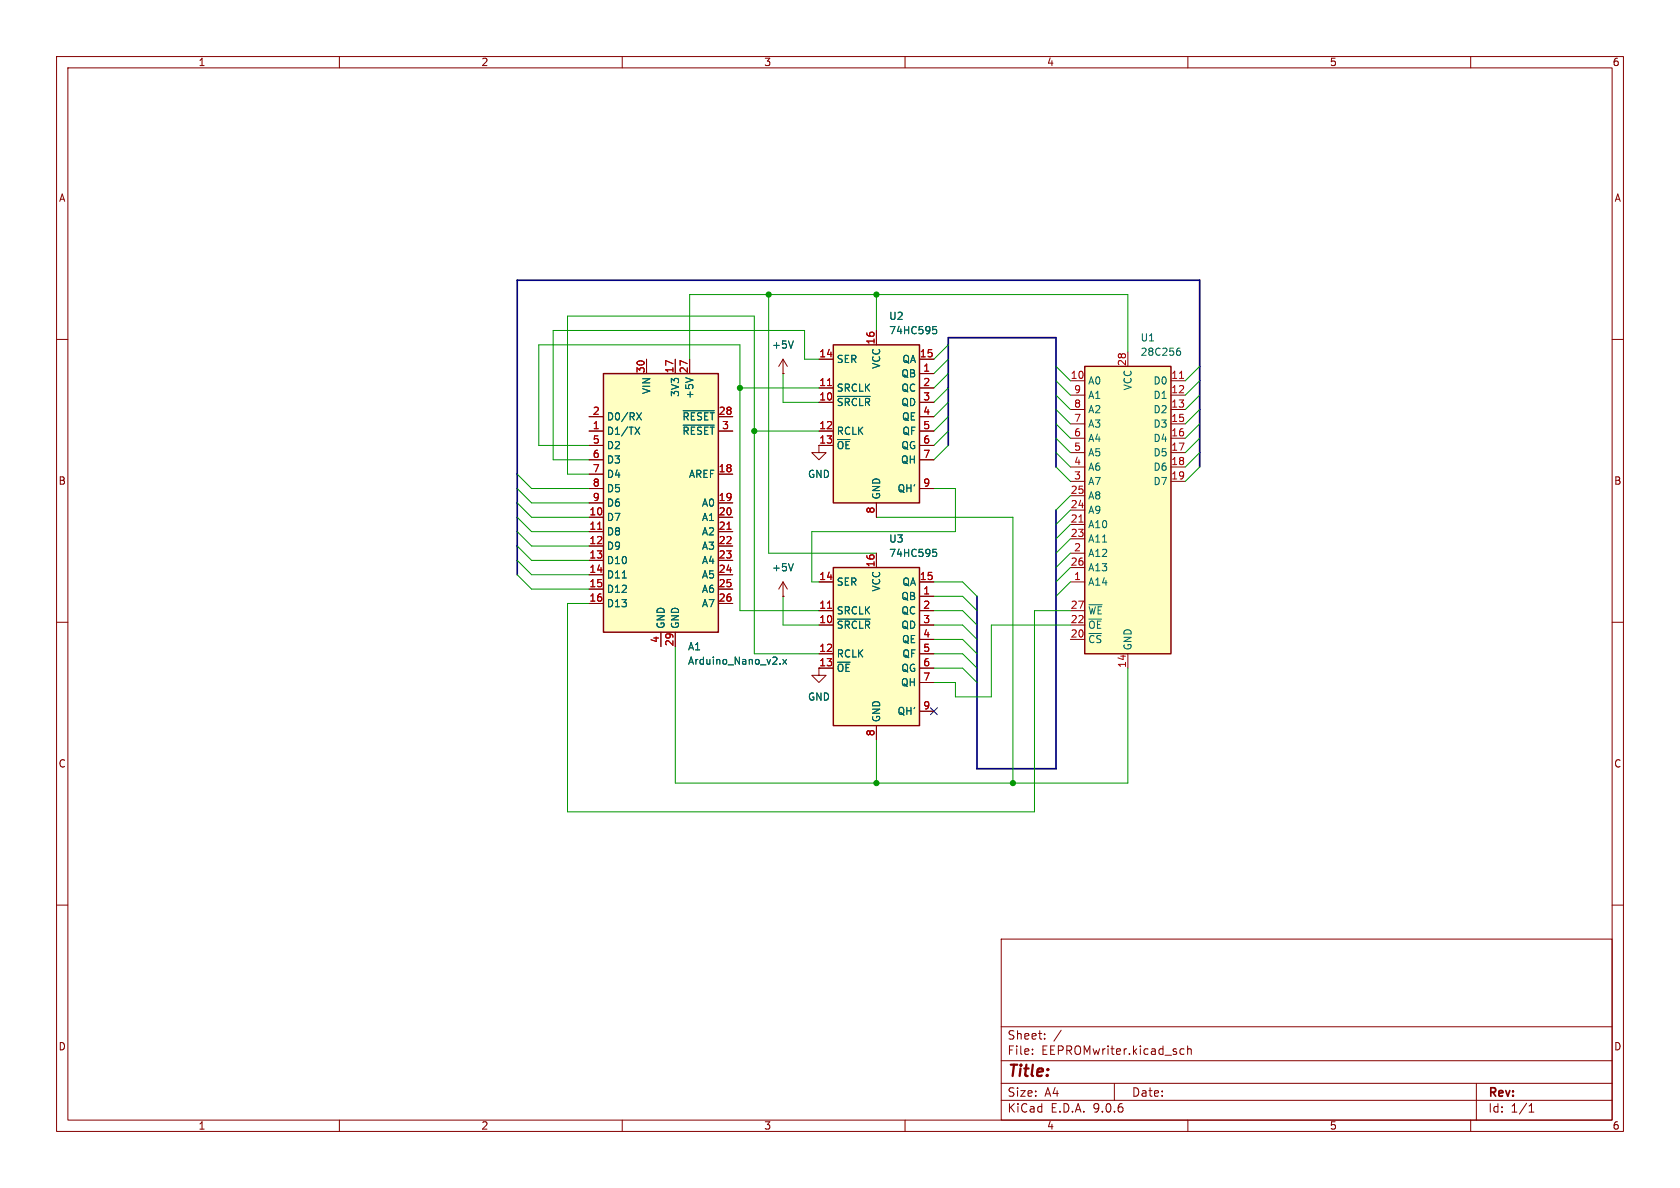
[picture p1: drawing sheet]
<svg xmlns="http://www.w3.org/2000/svg" width="297mm" height="210mm" viewBox="0 0 297 210" stroke-linecap="round" stroke-linejoin="round" font-family="sans-serif">
<g fill="none" stroke="#840000" stroke-width=".18">
<path d="M10 10h277v190h-277zM12 12h273v186h-273zM60 10v2M110 10v2M160 10v2M210 10v2M260 10v2M10 60h2M285 60h2M10 110h2M285 110h2M10 160h2"/>
<path d="M177 166h108v32h-108zM285 160h2M60 198v2M110 198v2M160 198v2M177 194.5h108M177 191.5h108M177 187.5h108M177 181.5h108M182.5 186.3v.1M182.5 185.5v.1M184.7 183.6v.1"/>
<path d="M184.7 182.8v.1M187.6 182.1l-1.3 2M197 191.5v3M208.7 186.3l.2 .1 .4-.1M209.3 185.5l-.4-.1-.2 .1M210 184.9v1.5M210 185.5l.2-.1 .3 .1 .1 .9M210 198v2M260 198v2M261 191.5v6.5M270.3 196.6h.9M270.3 195.5l.4-.4v1.5"/>
</g>
<path d="M147.3 61h15.3v27.9h-15.3z" fill="#ffffc2"/>
<path d="M147.3 61h15.3v27.9h-15.3z" fill="none" stroke="#840000" stroke-width=".25"/>
<g fill="none" stroke="#840000" stroke-width=".18">
<path d="M154.9 58.4v2.6M138.4 66h.1M138.4 63.5l-.7 1.3M138.4 63.5l.8 1.3M138.4 63.5v2.5M144.8 63.5h2.5M144.8 68.6h2.5M144.8 71.1h2.5M144.8 76.2h2.5M144.8 78.7h2.5M162.6 63.5h2.5M162.6 68.6h2.5"/>
<path d="M162.6 71.1h2.5M162.6 76.2h2.5M162.6 78.7h2.5M162.6 66h2.5M162.6 73.7h2.5M154.9 88.9v2.5M162.6 81.3h2.5M162.6 86.4h2.5"/>
</g>
<path d="M146.3 68.2h.7" fill="none" stroke="#a90000" stroke-width=".18"/>
<path d="M164.9 57.7h.6M165.1 58.2h.3l.2 .3-.1 .4-.4 .1M140.2 60.3l-.4 1.2M148.1 70.1h5.7" fill="none" stroke="#006464" stroke-width=".18"/>
<path d="M106.7 66h20.3v45.8h-20.3z" fill="#ffffc2"/>
<path d="M106.7 66h20.3v45.8h-20.3z" fill="none" stroke="#840000" stroke-width=".25"/>
<g fill="none" stroke="#840000" stroke-width=".18">
<path d="M104.1 73.7h2.6M104.1 76.2h2.6M104.1 78.7h2.6M114.3 63.5v2.5M119.4 63.5v2.5M121.9 63.5v2.5M127 73.7h2.5M127 76.2h2.5M144.8 78.7v1.3h1.2l-1.2 1.3-1.3-1.3h1.3M104.1 81.3h2.6M104.1 83.8h2.6M104.1 86.4h2.6"/>
<path d="M104.1 88.9h2.6M104.1 91.4h2.6M104.1 94h2.6M104.1 96.5h2.6M104.1 99.1h2.6M127 83.8h2.5M127 88.9h2.5M127 91.4h2.5M127 94h2.5M127 96.5h2.5M127 99.1h2.5M104.1 101.6h2.6"/>
<path d="M104.1 104.1h2.6M104.1 106.7h2.6M116.8 111.8v2.5M119.4 111.8v2.5M127 101.6h2.5M127 104.1h2.5M127 106.7h2.5M144.8 118.1v1.3h1.2l-1.2 1.3-1.3-1.3h1.3"/>
</g>
<path d="M112.2 75.5l.9 1.3M112.5 73l.9 1.2M113.1 75.5l-.9 1.3M113.4 73l-.9 1.2M120.8 72.6h5.5M120.8 75.2h5.5M121.2 66.8l1.3 .4M110 102.2h.7M137.9 117.3v.1M138.4 116.6l.7 .8M139.1 116.6l-.7 .8" fill="none" stroke="#006464" stroke-width=".18"/>
<path d="M105.7 93.6h.7M128.5 93.6h.7" fill="none" stroke="#a90000" stroke-width=".18"/>
<path d="M147.3 100.3h15.3v28h-15.3z" fill="#ffffc2"/>
<path d="M147.3 100.3h15.3v28h-15.3z" fill="none" stroke="#840000" stroke-width=".25"/>
<g fill="none" stroke="#840000" stroke-width=".18">
<path d="M154.9 97.8v2.5M138.4 105.4h.1M138.4 102.9l-.7 1.2M138.4 102.9l.8 1.2M138.4 102.9v2.5M144.8 102.9h2.5M144.8 108h2.5M144.8 110.5h2.5M144.8 115.6h2.5M144.8 118.1h2.5M162.6 102.9h2.5M162.6 108h2.5"/>
<path d="M162.6 110.5h2.5M162.6 115.6h2.5M162.6 118.1h2.5M162.6 105.4h2.5M162.6 113h2.5M154.9 128.3v2.5M162.6 120.7h2.5M162.6 125.7h2.5"/>
</g>
<path d="M146.3 107.5h.7" fill="none" stroke="#a90000" stroke-width=".18"/>
<path d="M140.2 99.6l-.4 1.3M164.9 97.1h.6M165.1 97.6h.3l.2 .2-.1 .4-.4 .2M148.1 109.4h5.7" fill="none" stroke="#006464" stroke-width=".18"/>
<path d="M191.8 64.8h15.2v50.8h-15.2z" fill="#ffffc2"/>
<path d="M191.8 64.8h15.2v50.8h-15.2z" fill="none" stroke="#840000" stroke-width=".25"/>
<g fill="none" stroke="#840000" stroke-width=".18">
<path d="M154.9 58.4v2.6M104.1 76.2h2.6M104.1 78.7h2.6M104.1 73.7h2.6M114.3 63.5v2.5M119.4 63.5v2.5M121.9 63.5v2.5M127 76.2h2.5M127 73.7h2.5M138.4 66h.1M144.8 63.5h2.5M144.8 68.6h2.5"/>
<path d="M144.8 71.1h2.5M144.8 76.2h2.5M144.8 78.7h2.5M162.6 63.5h2.5M162.6 68.6h2.5M162.6 71.1h2.5M162.6 76.2h2.5M162.6 78.7h2.5M162.6 66h2.5M162.6 73.7h2.5M189.2 67.3h2.6M189.2 69.9h2.6"/>
<path d="M189.2 72.4h2.6M189.2 74.9h2.6M189.2 77.5h2.6M199.4 62.2v2.6M207 67.3h2.5M207 69.9h2.5M207 72.4h2.5M207 74.9h2.5M207 77.5h2.5M104.1 81.3h2.6M104.1 86.4h2.6M104.1 83.8h2.6"/>
<path d="M104.1 88.9h2.6M104.1 91.4h2.6M104.1 94h2.6M104.1 96.5h2.6M104.1 99.1h2.6M127 83.8h2.5M127 88.9h2.5M127 91.4h2.5M127 94h2.5M127 96.5h2.5M127 99.1h2.5M154.9 88.9v2.5"/>
<path d="M154.9 97.8v2.5M162.6 81.3h2.5M162.6 86.4h2.5M189.2 80h2.6M189.2 82.6h2.6M189.2 85.1h2.6M189.2 87.6h2.6M189.2 90.2h2.6M189.2 92.7h2.6M189.2 95.3h2.6M189.2 97.8h2.6M207 80h2.5"/>
<path d="M207 82.6h2.5M207 85.1h2.5M104.1 101.6h2.6M104.1 104.1h2.6M104.1 106.7h2.6M116.8 111.8v2.5M119.4 111.8v2.5M127 101.6h2.5M127 104.1h2.5M127 106.7h2.5M138.4 105.4h.1M144.8 102.9h2.5"/>
<path d="M144.8 108h2.5M144.8 110.5h2.5M144.8 115.6h2.5M144.8 118.1h2.5M162.6 102.9h2.5M162.6 108h2.5M162.6 110.5h2.5M162.6 113h2.5M162.6 115.6h2.5M162.6 118.1h2.5M162.6 105.4h2.5M189.2 100.3h2.6"/>
<path d="M189.2 102.9h2.6M189.2 108h2.6M189.2 110.5h2.6M189.2 113h2.6M199.4 115.6v2.5M154.9 128.3v2.5M162.6 120.7h2.5M162.6 125.7h2.5"/>
</g>
<path d="M146.3 68.2h.7M208.5 66.9h.7M105.7 93.6h.7M128.5 93.6h.7M190.7 92.3h.8M146.3 107.5h.7" fill="none" stroke="#a90000" stroke-width=".18"/>
<g fill="none" stroke="#006464" stroke-width=".18">
<path d="M164.9 57.7h.6M165.1 58.2h.3l.2 .3-.1 .4-.4 .1M112.2 75.5l.9 1.3M112.5 73l.9 1.2M113.1 75.5l-.9 1.3M113.4 73l-.9 1.2M120.8 72.6h5.5M120.8 75.2h5.5M121.2 66.8l1.3 .4M140.2 60.3l-.4 1.2M148.1 70.1h5.7M208.2 62h.3l.2 .3v.4l-.5 .1"/>
<path d="M208.6 61.5l-.4 .1M140.2 99.6l-.4 1.3M164.9 97.1h.6M165.1 97.6h.3l.2 .2-.1 .4-.4 .2M110 102.2h.7M137.9 117.3v.1M138.4 116.6l.7 .8M139.1 116.6l-.7 .8M148.1 109.4h5.7M192.5 106.9h2.4"/>
</g>
<path d="M167.6 78.7v-19h19.1v22.9M186.7 90.2v45.7h-14v-30.5M212.1 82.6v-33.1h-120.7v52.1" fill="none" stroke="#000084" stroke-width=".3"/>
<g fill="none" stroke="#009600" stroke-width=".18">
<path d="M135.9 52.1v45.7h19M154.9 52.1v6.3M104.1 78.7h-8.9v-17.7h35.6v47h14M130.8 68.6h14M133.3 76.2h11.5M138.4 66v5.1h6.4M144.8 63.5h-2.6v-5.1h-44.4v22.9h6.3M167.6 76.2l-2.5 2.5M167.6 73.7l-2.5 2.5M167.6 71.1l-2.5 2.6M167.6 68.6l-2.5 2.5M167.6 63.5l-2.5 2.5"/>
<path d="M167.6 61l-2.5 2.5M167.6 66l-2.5 2.6M167.6 78.7l-2.5 2.6M186.7 67.3l2.5 2.6M186.7 69.9l2.5 2.5M186.7 72.4l2.5 2.5M186.7 74.9l2.5 2.6M186.7 64.8l2.5 2.5M186.7 77.5l2.5 2.5M199.4 62.2v-10.1h-77.5v11.4M212.1 74.9l-2.6 2.6M212.1 77.5l-2.6 2.5"/>
<path d="M212.1 72.4l-2.6 2.5M212.1 64.8l-2.6 2.5M212.1 69.9l-2.6 2.5M212.1 67.3l-2.6 2.6M91.4 83.8l2.6 2.6h10.1M91.4 94l2.6 2.5h10.1M91.4 96.5l2.6 2.6h10.1M91.4 99.1l2.6 2.5h10.1M91.4 91.4l2.6 2.6h10.1M91.4 86.4l2.6 2.5h10.1M91.4 88.9l2.6 2.5h10.1M104.1 83.8h-3.8v-27.9h33v59.7h11.5"/>
<path d="M154.9 91.4h24.2v47M165.1 86.4h3.8v7.6h-25.4v8.9h1.3M186.7 82.6l2.5 2.5M186.7 80l2.5 2.6M189.2 97.8l-2.5 2.5M189.2 90.2l-2.5 2.5M189.2 95.3l-2.5 2.5M189.2 87.6l-2.5 2.6M189.2 92.7l-2.5 2.6M212.1 80l-2.6 2.6M212.1 82.6l-2.6 2.5M91.4 101.6l2.6 2.5h10.1"/>
<path d="M104.1 106.7h-3.8v36.8h82.6v-35.5h6.3M119.4 114.3v24.1h80v-20.3M138.4 105.4v5.1h6.4M165.1 110.5h5.1l2.5 2.5M165.1 108h5.1l2.5 2.5M165.1 102.9h5.1l2.5 2.5M165.1 118.1h5.1l2.5 2.6M165.1 105.4h5.1l2.5 2.6M165.1 115.6h5.1l2.5 2.5M165.1 113h5.1l2.5 2.6M189.2 110.5h-13.9v12.7h-6.4v-2.5h-3.8M189.2 100.3l-2.5 2.6"/>
<path d="M189.2 102.9l-2.5 2.5M154.9 130.8v7.6"/>
</g>
<path d="M164.5 125.1l1.2 1.2M165.7 125.1l-1.2 1.2" fill="none" stroke="#000084" stroke-width=".18"/>
<g fill="#009600" stroke="#009600" stroke-width=".18">
<circle cx="130.8" cy="68.6" r=".46"/>
<circle cx="135.9" cy="52.1" r=".46"/>
<circle cx="154.9" cy="52.1" r=".46"/>
<circle cx="133.3" cy="76.2" r=".46"/>
<circle cx="154.9" cy="138.4" r=".46"/>
<circle cx="179.1" cy="138.4" r=".46"/>
</g>
<text font-size="2.8" fill="#840000" x="178" y="190.9">Title:</text>
<g font-size="2.1" fill="#840000">
<text x="178" y="184">Sheet:</text>
<text x="178" y="186.7">File:</text>
<text x="184.1" y="186.7">EEPROMwriter.kicad_sch</text>
<text x="178" y="196.9">KiCad</text>
<text x="178" y="194.1">Size:</text>
<text x="184.7" y="194.1">A4</text>
<text x="185.7" y="196.9">E.D.A.</text>
<text x="193.3" y="196.9">9.0.6</text>
<text x="200" y="194.1">Date:</text>
<text x="263" y="194.3">Rev:</text>
<text x="263" y="196.9">Id:</text>
<text x="267.1" y="196.9">1/1</text>
</g>
<g font-size="1.8" fill="#840000">
<text x="35" y="11.9">1</text>
<text x="85" y="11.9">2</text>
<text x="135" y="11.9">3</text>
<text x="185" y="11.9">4</text>
<text x="235" y="11.9">5</text>
<text x="285" y="11.9">6</text>
<text x="10.3" y="35.9">A</text>
<text x="285.3" y="35.9">A</text>
<text x="144.7" y="78.5">13</text>
<text x="10.3" y="85.9">B</text>
<text x="285.3" y="85.9">B</text>
<text x="10.3" y="135.9">C</text>
<text x="285.3" y="135.9">C</text>
<text x="10.3" y="185.9">D</text>
<text x="285.3" y="185.9">D</text>
<text x="35" y="199.9">1</text>
<text x="85" y="199.9">2</text>
<text x="135" y="199.9">3</text>
<text x="185" y="199.9">4</text>
<text x="235" y="199.9">5</text>
<text x="285" y="199.9">6</text>
</g>
<g font-size="1.8" fill="#006464">
<text x="157.1" y="56.7">U2</text>
<text x="157.1" y="59.3">74HC595</text>
<text x="136.4" y="61.8">+5V</text>
<text x="147.8" y="64.4">SER</text>
<text x="155.8" y="65.3" transform="rotate(-90 155.8 65.3)">VCC</text>
<text x="159.4" y="64.4">QA</text>
<text x="201.5" y="63.1">28C256</text>
<text x="201.5" y="60.6">U1</text>
<text x="115.2" y="69.8" transform="rotate(-90 115.2 69.8)">VIN</text>
<text x="120.2" y="70.3" transform="rotate(-90 120.2 70.3)">3V3</text>
<text x="122.8" y="70.6" transform="rotate(-90 122.8 70.6)">+5V</text>
<text x="147.8" y="69.4">SRCLK</text>
<text x="147.8" y="72">~{SRCLR}</text>
<text x="159.2" y="66.9">QB</text>
<text x="159.2" y="69.4">QC</text>
<text x="159.2" y="72">QD</text>
<text x="192.3" y="68.2">A0</text>
<text x="192.3" y="70.7">A1</text>
<text x="200.3" y="69.1" transform="rotate(-90 200.3 69.1)">VCC</text>
<text x="203.8" y="68.2">D0</text>
<text x="203.8" y="70.7">D1</text>
<text x="107.2" y="74.5">D0/RX</text>
<text x="107.2" y="77.1">D1/TX</text>
<text x="120.5" y="74.5">~{RESET}</text>
<text x="120.5" y="77.1">~{RESET}</text>
<text x="147.8" y="77.1">RCLK</text>
<text x="159.4" y="74.5">QE</text>
<text x="159.4" y="77.1">QF</text>
<text x="192.3" y="73.3">A2</text>
<text x="192.3" y="75.8">A3</text>
<text x="203.8" y="73.3">D2</text>
<text x="203.8" y="75.8">D3</text>
<text x="107.2" y="79.6">D2</text>
<text x="107.2" y="82.1">D3</text>
<text x="147.8" y="79.6">~{OE}</text>
<text x="159.2" y="82.1">QH</text>
<text x="159.2" y="79.6">QG</text>
<text x="192.3" y="78.3">A4</text>
<text x="192.3" y="80.9">A5</text>
<text x="192.3" y="83.4">A6</text>
<text x="203.8" y="78.3">D4</text>
<text x="203.8" y="80.9">D5</text>
<text x="203.8" y="83.4">D6</text>
<text x="107.2" y="84.7">D4</text>
<text x="107.2" y="87.2">D5</text>
<text x="107.2" y="89.8">D6</text>
<text x="121.7" y="84.7">AREF</text>
<text x="124" y="89.8">A0</text>
<text x="142.7" y="84.7">GND</text>
<text x="155.8" y="88.4" transform="rotate(-90 155.8 88.4)">GND</text>
<text x="158.6" y="87.2">QH'</text>
<text x="192.3" y="86">A7</text>
<text x="192.3" y="88.5">A8</text>
<text x="203.8" y="86">D7</text>
<text x="107.2" y="92.3">D7</text>
<text x="107.2" y="94.8">D8</text>
<text x="124" y="92.3">A1</text>
<text x="124" y="94.8">A2</text>
<text x="192.3" y="91">A9</text>
<text x="192.3" y="93.6">A10</text>
<text x="107.2" y="97.4">D9</text>
<text x="107.2" y="99.9">D10</text>
<text x="124" y="97.4">A3</text>
<text x="124" y="99.9">A4</text>
<text x="136.4" y="101.2">+5V</text>
<text x="157.1" y="96.1">U3</text>
<text x="157.1" y="98.7">74HC595</text>
<text x="192.3" y="96.1">A11</text>
<text x="192.3" y="98.7">A12</text>
<text x="192.3" y="101.2">A13</text>
<text x="107.2" y="102.5">D11</text>
<text x="107.2" y="105">D12</text>
<text x="107.2" y="107.5">D13</text>
<text x="124" y="102.5">A5</text>
<text x="124" y="105">A6</text>
<text x="124" y="107.5">A7</text>
<text x="147.8" y="103.7">SER</text>
<text x="155.8" y="104.7" transform="rotate(-90 155.8 104.7)">VCC</text>
<text x="159.2" y="106.3">QB</text>
<text x="159.4" y="103.7">QA</text>
<text x="192.3" y="103.7">A14</text>
<text x="117.7" y="111.3" transform="rotate(-90 117.7 111.3)">GND</text>
<text x="120.2" y="111.3" transform="rotate(-90 120.2 111.3)">GND</text>
<text x="147.8" y="108.8">SRCLK</text>
<text x="147.8" y="111.4">~{SRCLR}</text>
<text x="159.2" y="108.8">QC</text>
<text x="159.2" y="111.4">QD</text>
<text x="159.4" y="113.9">QE</text>
<text x="192.3" y="108.8">~{WE}</text>
<text x="192.3" y="111.4">~{OE}</text>
<text x="192.3" y="113.9">~{CS}</text>
<text x="121.5" y="115.2">A1</text>
<text x="121.5" y="117.7">Arduino_Nano_v2.x</text>
<text x="147.8" y="116.4">RCLK</text>
<text x="147.8" y="119">~{OE}</text>
<text x="159.2" y="119">QG</text>
<text x="159.4" y="116.4">QF</text>
<text x="200.3" y="115.1" transform="rotate(-90 200.3 115.1)">GND</text>
<text x="142.7" y="124.1">GND</text>
<text x="159.2" y="121.5">QH</text>
<text x="155.8" y="127.8" transform="rotate(-90 155.8 127.8)">GND</text>
<text x="158.6" y="126.6">QH'</text>
</g>
<g font-size="1.8" fill="#a90000">
<text x="144.7" y="63.2">14</text>
<text x="154.7" y="61" transform="rotate(-90 154.7 61)">16</text>
<text x="162.5" y="63.2">15</text>
<text x="163.1" y="65.8">1</text>
<text x="199.1" y="64.8" transform="rotate(-90 199.1 64.8)">28</text>
<text x="114" y="66.1" transform="rotate(-90 114 66.1)">30</text>
<text x="119.1" y="66.1" transform="rotate(-90 119.1 66.1)">17</text>
<text x="121.7" y="66.1" transform="rotate(-90 121.7 66.1)">27</text>
<text x="144.7" y="68.3">11</text>
<text x="144.7" y="70.9">10</text>
<text x="163.1" y="68.3">2</text>
<text x="163.1" y="70.9">3</text>
<text x="189.2" y="67.1">10</text>
<text x="189.8" y="69.6">9</text>
<text x="207" y="67.1">11</text>
<text x="207" y="69.6">12</text>
<text x="104.7" y="73.4">2</text>
<text x="104.7" y="75.9">1</text>
<text x="127" y="73.4">28</text>
<text x="127.6" y="75.9">3</text>
<text x="144.7" y="75.9">12</text>
<text x="163.1" y="73.4">4</text>
<text x="163.1" y="75.9">5</text>
<text x="189.8" y="72.1">8</text>
<text x="189.8" y="74.7">7</text>
<text x="189.8" y="77.2">6</text>
<text x="207" y="72.1">13</text>
<text x="207" y="74.7">15</text>
<text x="207" y="77.2">16</text>
<text x="104.7" y="78.5">5</text>
<text x="104.7" y="81">6</text>
<text x="104.7" y="83.6">7</text>
<text x="127" y="83.6">18</text>
<text x="163.1" y="78.5">6</text>
<text x="163.1" y="81">7</text>
<text x="189.8" y="79.8">5</text>
<text x="189.8" y="82.3">4</text>
<text x="207" y="79.8">17</text>
<text x="207" y="82.3">18</text>
<text x="104.7" y="86.1">8</text>
<text x="104.7" y="88.6">9</text>
<text x="127" y="88.6">19</text>
<text x="163.1" y="86.1">9</text>
<text x="189.2" y="87.4">25</text>
<text x="189.2" y="89.9">24</text>
<text x="189.8" y="84.8">3</text>
<text x="207" y="84.8">19</text>
<text x="104.1" y="91.2">10</text>
<text x="104.1" y="93.7">11</text>
<text x="127" y="91.2">20</text>
<text x="127" y="93.7">21</text>
<text x="154.7" y="90.9" transform="rotate(-90 154.7 90.9)">8</text>
<text x="189.2" y="92.5">21</text>
<text x="189.2" y="95">23</text>
<text x="104.1" y="96.3">12</text>
<text x="104.1" y="98.8">13</text>
<text x="104.1" y="101.3">14</text>
<text x="127" y="96.3">22</text>
<text x="127" y="98.8">23</text>
<text x="127" y="101.3">24</text>
<text x="154.7" y="100.4" transform="rotate(-90 154.7 100.4)">16</text>
<text x="189.2" y="100.1">26</text>
<text x="189.8" y="97.5">2</text>
<text x="104.1" y="103.9">15</text>
<text x="104.1" y="106.4">16</text>
<text x="127" y="103.9">25</text>
<text x="127" y="106.4">26</text>
<text x="144.7" y="102.6">14</text>
<text x="144.7" y="107.7">11</text>
<text x="162.5" y="102.6">15</text>
<text x="163.1" y="105.2">1</text>
<text x="163.1" y="107.7">2</text>
<text x="189.2" y="107.7">27</text>
<text x="189.8" y="102.6">1</text>
<text x="116.6" y="113.7" transform="rotate(-90 116.6 113.7)">4</text>
<text x="144.7" y="110.2">10</text>
<text x="163.1" y="110.2">3</text>
<text x="163.1" y="112.8">4</text>
<text x="189.2" y="110.2">22</text>
<text x="189.2" y="112.8">20</text>
<text x="119.1" y="114.3" transform="rotate(-90 119.1 114.3)">29</text>
<text x="144.7" y="115.3">12</text>
<text x="144.7" y="117.9">13</text>
<text x="163.1" y="115.3">5</text>
<text x="163.1" y="117.9">6</text>
<text x="199.1" y="118.2" transform="rotate(-90 199.1 118.2)">14</text>
<text x="163.1" y="120.4">7</text>
<text x="163.1" y="125.5">9</text>
<text x="154.7" y="130.2" transform="rotate(-90 154.7 130.2)">8</text>
</g>
</svg>
